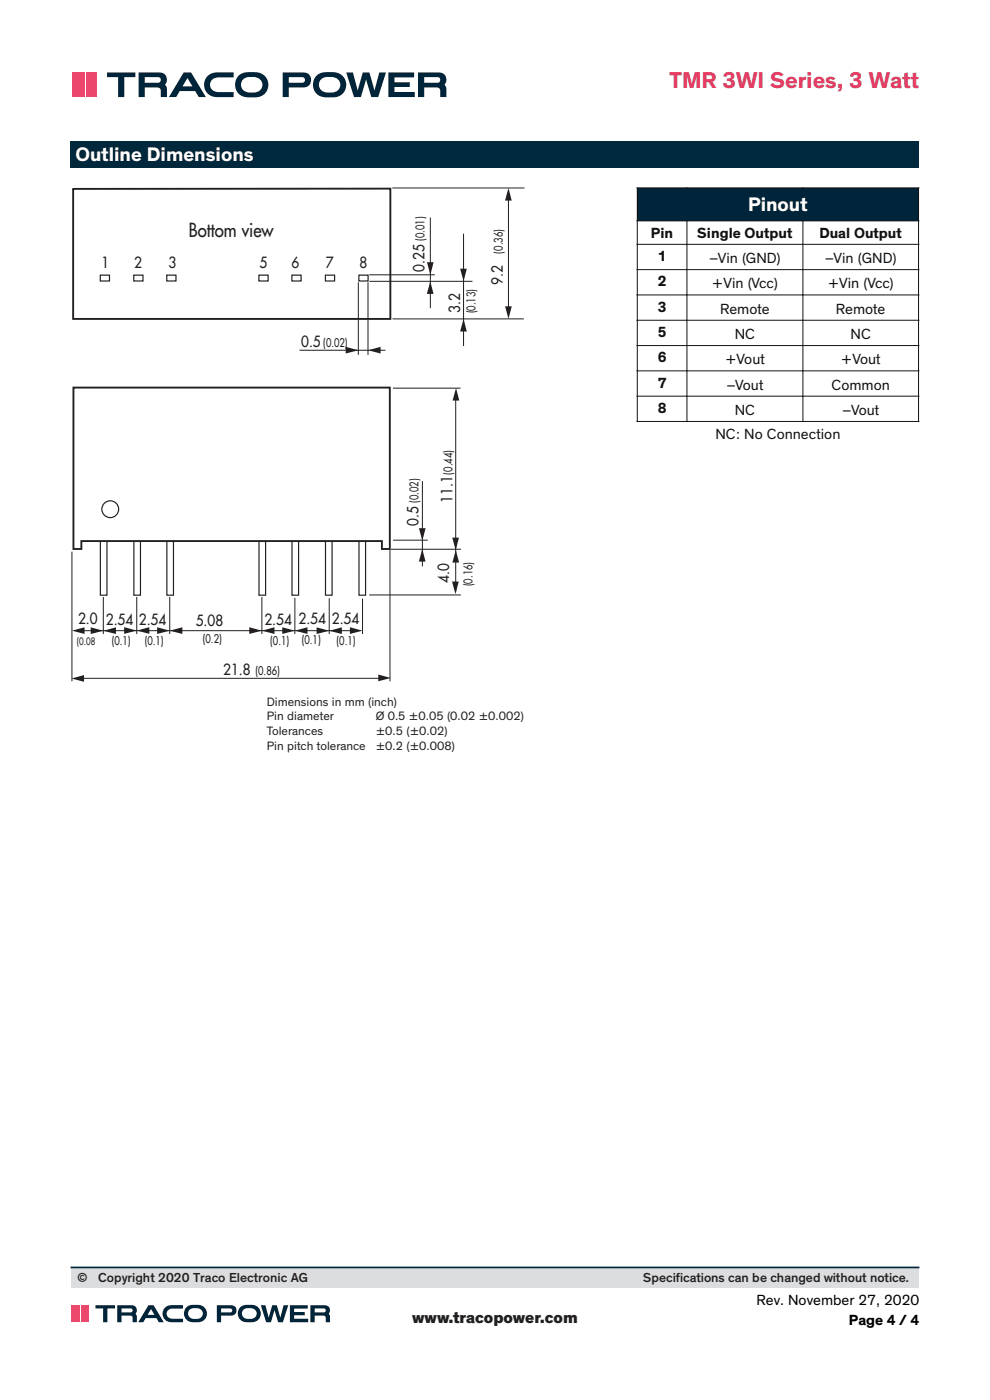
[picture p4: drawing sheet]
<svg xmlns="http://www.w3.org/2000/svg" width="210mm" height="297mm" viewBox="0 0 210 297" stroke-linecap="round" stroke-linejoin="round" font-family="sans-serif">
<path d="M15 30h180v5.7h-180z" fill="#00283d"/>
<path d="M21.3 114.8v11.5h1.4v-11.5M28.4 114.8v11.5h1.4v-11.5M61.9 114.8v11.5h1.4v-11.5M69 114.8v11.5h1.4v-11.5M76.1 114.8v11.5h1.4v-11.5" fill="none" stroke="#231f20" stroke-width=".25"/>
<path d="M15.5 40h67.3v27.7h-67.3z" fill-rule="evenodd" fill="#fff"/>
<path d="M15.5 40h67.3v27.7h-67.3zM15.6 82.2h67.1v34.3h-1.7v-1.7h-63.7v1.7h-1.7z" fill="none" stroke="#231f20" stroke-width=".4"/>
<circle cx="23.4" cy="108" r="1.78" fill="none" stroke="#231f20" stroke-width=".25"/>
<path d="M78.1 60v15.2" fill="none" stroke="#231f20" stroke-width=".21"/>
<g fill="#231f20">
<path d="M78.1 74.3l2.6-.7v1.4z"/>
<path d="M73.3 73.6l2.7 .7-2.7 .7z"/>
</g>
<path d="M76 60v15.2M78.4 58.3h13.7M78.5 59.7h21.6M91.3 46.3v19M98.3 49.7v23.6M63.6 74.3h18M111 67.7h-27.6" fill="none" stroke="#231f20" stroke-width=".21"/>
<g fill="#231f20">
<path d="M90.6 55.6h1.4l-.7 2.7z"/>
<path d="M97.6 57h1.4l-.7 2.7z"/>
<path d="M91.3 59.7l.7 2.7h-1.4z"/>
<path d="M98.3 67.7l.7 2.6h-1.4z"/>
</g>
<path d="M83.3 39.9h27.9" fill="none" stroke="#231f20" stroke-width=".21"/>
<g fill="#231f20">
<path d="M74.2 133.1l2.7 .7-2.7 .7z"/>
<path d="M69.8 133.8l2.7-.7v1.4z"/>
</g>
<path d="M15.3 117.1v27.3M82.7 116.8v27.6M21.9 126.8v7.6M29 126.8v7.6M62.5 126.9v7.5M69.8 127v7.4M76.9 127.1v7.3" fill="none" stroke="#231f20" stroke-width=".21"/>
<g fill="#231f20">
<path d="M67.2 133.1l2.6 .7-2.6 .7z"/>
<path d="M62.5 133.8l2.7-.7v1.4z"/>
<path d="M26.3 133.1l2.7 .7-2.7 .7z"/>
<path d="M21.9 133.8l2.7-.7v1.4z"/>
<path d="M19.2 133.1l2.7 .7-2.7 .7z"/>
<path d="M15.3 133.8l2.6-.7v1.4z"/>
<path d="M52.9 133.1l2.7 .7-2.7 .7z"/>
<path d="M36 133.8l2.7-.7v1.4z"/>
</g>
<path d="M16.8 133.8h58" fill="none" stroke="#231f20" stroke-width=".21"/>
<g fill="#231f20">
<path d="M80.2 143.1l2.7 .7-2.7 .7z"/>
<path d="M15.2 143.9l2.6-.7v1.4z"/>
</g>
<path d="M83.5 82.3h14.1M83 116.5h14.7M16.8 143.9h63.6" fill="none" stroke="#231f20" stroke-width=".21"/>
<g fill="#231f20">
<path d="M95.9 114.1h1.5l-.7 2.6z"/>
<path d="M96.7 82.3l.7 2.7h-1.4z"/>
</g>
<path d="M96.7 84.4v41M83.5 114.6h7.1M89.6 102.2v17.8" fill="none" stroke="#231f20" stroke-width=".21"/>
<g fill="#231f20">
<path d="M89.6 116.5l.7 2.6h-1.4z"/>
<path d="M88.9 112.1h1.4l-.7 2.6z"/>
<path d="M95.9 123.4h1.4l-.7 2.6z"/>
</g>
<path d="M78.4 126.2h19.3" fill="none" stroke="#231f20" stroke-width=".21"/>
<path d="M96.7 116.7l.7 2.6h-1.4z" fill="#231f20"/>
<path d="M35.4 114.8v11.5h1.4v-11.5M54.9 114.8v11.5h1.4v-11.5" fill="none" stroke="#231f20" stroke-width=".25"/>
<path d="M36 126.8v7.6M55.6 126.8v7.6" fill="none" stroke="#231f20" stroke-width=".21"/>
<g fill="#231f20">
<path d="M33.3 133.1l2.7 .7-2.7 .7z"/>
<path d="M29 133.8l2.7-.7v1.4z"/>
<path d="M59.9 133.1l2.6 .7-2.6 .7z"/>
<path d="M55.6 133.8l2.6-.7v1.4z"/>
</g>
<path d="M21.3 58.4h1.9v1.2h-1.9z" fill="#fff"/>
<path d="M21.3 58.4h1.9v1.2h-1.9z" fill="none" stroke="#231f20" stroke-width=".25"/>
<path d="M28.4 58.4h1.9v1.2h-1.9z" fill="#fff"/>
<path d="M28.4 58.4h1.9v1.2h-1.9z" fill="none" stroke="#231f20" stroke-width=".25"/>
<path d="M35.4 58.4h1.9v1.2h-1.9z" fill="#fff"/>
<path d="M35.4 58.4h1.9v1.2h-1.9z" fill="none" stroke="#231f20" stroke-width=".25"/>
<path d="M54.9 58.4h2v1.2h-2z" fill="#fff"/>
<path d="M54.9 58.4h2v1.2h-2z" fill="none" stroke="#231f20" stroke-width=".25"/>
<path d="M61.9 58.4h2v1.2h-2z" fill="#fff"/>
<path d="M61.9 58.4h2v1.2h-2z" fill="none" stroke="#231f20" stroke-width=".25"/>
<path d="M69 58.4h2v1.2h-2z" fill="#fff"/>
<path d="M69 58.4h2v1.2h-2z" fill="none" stroke="#231f20" stroke-width=".25"/>
<path d="M76.1 58.4h2v1.2h-2z" fill="#fff"/>
<path d="M76.1 58.4h2v1.2h-2z" fill="none" stroke="#231f20" stroke-width=".25"/>
<path d="M107.9 41.6v24.5" fill="none" stroke="#231f20" stroke-width=".21"/>
<g fill="#231f20">
<path d="M107.1 65h1.5l-.7 2.7z"/>
<path d="M107.9 39.9l.6 2.7h-1.4z"/>
</g>
<path d="M135.2 39.9h59.6v7h-59.6z" fill="#00243a"/>
<g fill="none" stroke="#101315" stroke-width=".21">
<path d="M135.1 39.9h59.8M135.2 39.9v6.9M194.8 39.9v6.9M135.1 46.9h59.8M135.1 51.8h59.8M135.1 57.2h59.8M135.2 46.9v4.9M135.2 51.9v5.2M135.2 57.3v5.2M145.7 46.9v4.9M145.7 51.9v5.2M145.7 57.3v5.2"/>
<path d="M170.3 46.9v4.9M170.3 51.9v5.2M170.3 57.3v5.2M194.8 46.9v4.9M194.8 51.9v5.2M194.8 57.3v5.2M135.1 62.6h59.8M135.1 67.9h59.8M135.1 73.3h59.8M135.1 78.7h59.8M135.2 62.6v5.3M135.2 68v5.2"/>
<path d="M135.2 73.4v5.2M135.2 78.7v5.3M145.7 62.6v5.3M145.7 68v5.2M145.7 73.4v5.2M145.7 78.7v5.3M170.3 62.6v5.3M170.3 68v5.2M170.3 73.4v5.2M170.3 78.7v5.3M194.8 62.6v5.3M194.8 68v5.2"/>
<path d="M194.8 73.4v5.2M194.8 78.7v5.3M135.1 84h59.8M135.1 89.4h59.8M135.2 84.1v5.2M145.7 84.1v5.2M170.3 84.1v5.2M194.8 84.1v5.2"/>
</g>
<g fill="#00243a">
<path d="M82.4 15.4h5.4v1h-4.1v1.1h3.2v1h-3.2v1h4.3v1.1h-5.6z"/>
<path d="M44.2 16a6.7 6.7 0 0 1 4-.6h1.4v1h-3.2a1.59 1.59 0 0 0-1.9 1.6 1.59 1.59 0 0 0 1.9 1.5h3.2v1.1h-3.5a2.64 2.64 0 0 1-2.6-1.6 2.64 2.64 0 0 1 .7-3z"/>
<path d="M22.7 15.4h6v1h-2.3v4.2h-1.3v-4.2h-2.4z"/>
<path d="M73.4 15.4h1.5l1 3.8 1-3.8h1.5l1 3.8 1.1-3.8h1.4l-1.7 5.2h-1.4l-1.1-3.7-1.1 3.7h-1.5z"/>
<path d="M39.8 16.6l1 1.7h-2.1zM39 15.4l-3.2 5.2h1.6l.7-1.3h3.3l.8 1.3h1.5l-3.2-5.2z"/>
<path d="M51.6 16.8a3 3 0 0 1 3.8 .4 1.69 1.69 0 0 1-.1 1.8 1.69 1.69 0 0 1-1.8 .6 1.8 1.8 0 0 1-1.9-.4 1.8 1.8 0 0 1-.3-2zM50.7 15.9a2.71 2.71 0 0 0-.6 3.1 2.71 2.71 0 0 0 2.6 1.7 3.9 3.9 0 0 0 3.7-1.1 2.69 2.69 0 0 0 .2-2.9 2.69 2.69 0 0 0-2.5-1.4 4.3 4.3 0 0 0-3.4 .6z"/>
<path d="M68.1 16.8a3 3 0 0 1 3.9 .4 1.69 1.69 0 0 1-.2 1.8 1.69 1.69 0 0 1-1.7 .6 1.8 1.8 0 0 1-2-.4 1.8 1.8 0 0 1-.3-2zM67.3 15.9a2.71 2.71 0 0 0-.7 3.1 2.71 2.71 0 0 0 2.6 1.7 3.9 3.9 0 0 0 3.7-1.1 2.69 2.69 0 0 0 .2-2.9 2.69 2.69 0 0 0-2.4-1.4 4.3 4.3 0 0 0-3.4 .6z"/>
</g>
<g fill="#00243a">
<path d="M61.3 16.4h2.8a.6 .6 0 0 1 .6 .6 .6 .6 0 0 1-.6 .6h-2.8zM60 15.4v5.2h1.3v-2h3a1.59 1.59 0 0 0 1.7-1.6 1.59 1.59 0 0 0-1.7-1.6z" fill-rule="evenodd"/>
<path d="M90 16.4h2.8a.6 .6 0 0 1 .6 .6 .6 .6 0 0 1-.6 .6h-2.8zM88.7 15.4v5.2h1.3v-2h2.6a.78 .78 0 0 1 .8 1v1h1.3l-.1-2.1-.3-.5a1.55 1.55 0 0 0 .2-1.8 1.55 1.55 0 0 0-1.5-.8z" fill-rule="evenodd"/>
<path d="M30.7 16.4h2.8a.6 .6 0 0 1 .6 .6 .6 .6 0 0 1-.6 .6h-2.8zM29.4 15.4v5.2h1.3v-2h2.6a.78 .78 0 0 1 .8 1v1h1.3l-.1-2.1-.3-.5a1.55 1.55 0 0 0 .3-1.8 1.55 1.55 0 0 0-1.6-.8z" fill-rule="evenodd"/>
</g>
<g fill="#ed466c">
<path d="M15.3 15.4h2.2v5.2h-2.2z"/>
<path d="M18.3 15.4h2.1v5.2h-2.1z"/>
</g>
<path d="M17.9 15.4v5.2" fill="none" stroke="#ed466c" stroke-width=".29"/>
<path d="M15.1 268.9h179.8v4.4h-179.8z" fill="#dcdddf"/>
<path d="M15.1 268.9h179.8" fill="none" stroke="#00243a" stroke-width=".35"/>
<g fill="#00243a">
<path d="M61.5 276.9h3.8v.7h-2.9v.7h2.2v.7h-2.2v.8h3v.7h-3.9z"/>
<path d="M35 277.4a4.6 4.6 0 0 1 3.2-.5h.6v.7h-2.2a1.1 1.1 0 0 0-1.3 1.1 1.1 1.1 0 0 0 1.3 1.1h2.2v.7h-2.4a1.82 1.82 0 0 1-1.8-1 1.82 1.82 0 0 1 .4-2.1z"/>
<path d="M20.3 276.9h4.1v.7h-1.6v2.9h-.9v-2.9h-1.6z"/>
<path d="M55.3 276.9h1l.7 2.6 .7-2.6h1l.8 2.6 .7-2.6h.9l-1.1 3.6h-1l-.8-2.6-.7 2.6h-1z"/>
<path d="M32 277.7l.8 1.2h-1.5zM31.5 276.9l-2.2 3.6h1.1l.5-.9h2.3l.5 .9h1l-2.1-3.6z"/>
<path d="M40.3 277.8a2.03 2.03 0 0 1 2.7 .5 1.32 1.32 0 0 1-1.8 1.5 1.15 1.15 0 0 1-1.2-.7 1.15 1.15 0 0 1 .3-1.3zM39.5 277.4a1.87 1.87 0 0 0-.3 2 1.87 1.87 0 0 0 1.8 1.1 2.5 2.5 0 0 0 2.7-.9 1.86 1.86 0 0 0-1.7-2.8 2.72 2.72 0 0 0-2.5 .6z"/>
<path d="M51.7 277.8a2.03 2.03 0 0 1 2.7 .5 1.32 1.32 0 0 1-1.8 1.5 1.15 1.15 0 0 1-1.2-.7 1.15 1.15 0 0 1 .3-1.3zM50.9 277.4a1.87 1.87 0 0 0-.3 2 1.87 1.87 0 0 0 1.8 1.1 2.5 2.5 0 0 0 2.7-.9 1.86 1.86 0 0 0-1.7-2.8 2.72 2.72 0 0 0-2.5 .6z"/>
</g>
<g fill="#00243a">
<path d="M46.9 277.6h2.2a.42 .42 0 0 1 .1 .5 .42 .42 0 0 1-.4 .3h-1.9zM46 276.9v3.6h.9v-1.4h2.1a1.1 1.1 0 0 0 1.2-1.1 1.1 1.1 0 0 0-1.2-1.1z" fill-rule="evenodd"/>
<path d="M66.8 277.6h2.1a.43 .43 0 0 1 .2 .5 .43 .43 0 0 1-.4 .3h-1.9zM65.8 276.9v3.6h1v-1.4h1.8a1.03 1.03 0 0 1 .5 1.4h.9v-1.1l-.3-.7a1.07 1.07 0 0 0 .2-1.2 1.07 1.07 0 0 0-1.1-.6z" fill-rule="evenodd"/>
<path d="M25.8 277.6h2.1a.43 .43 0 0 1 .2 .5 .43 .43 0 0 1-.4 .3h-1.9zM24.9 276.9v3.6h.9v-1.4h1.8a1.03 1.03 0 0 1 .5 1.4h.9v-1.1l-.3-.7a1.07 1.07 0 0 0 .2-1.2 1.07 1.07 0 0 0-1.1-.6z" fill-rule="evenodd"/>
</g>
<g fill="#ec476c">
<path d="M15.1 276.9h1.5v3.6h-1.5z"/>
<path d="M17.2 276.9h1.5v3.6h-1.5z"/>
</g>
<path d="M16.9 276.9v3.6" fill="none" stroke="#ec476c" stroke-width=".21"/>
<text font-size="4.9" fill="#e53d63" x="142" y="18.7">TMR 3WI Series, 3 Watt</text>
<g font-size="4.2" fill="#fff">
<text x="16" y="34.2">Outline Dimensions</text>
<text x="158.7" y="44.8">Pinout</text>
</g>
<text font-size="4" fill="#231f20" x="40" y="50.4">Bottom view</text>
<text font-size="3.5" fill="#231f20" x="87.4" y="280.7">www.tracopower.com</text>
<g font-size="3.2" fill="#101315">
<text x="138.1" y="50.4">Pin</text>
<text x="147.9" y="50.4">Single Output</text>
<text x="173.8" y="50.4">Dual Output</text>
<text x="139.5" y="55.4">1</text>
<text x="150.4" y="55.8">–Vin (GND)</text>
<text x="175" y="55.8">–Vin (GND)</text>
<text x="139.5" y="60.8">2</text>
<text x="151" y="61.2">+Vin (Vcc)</text>
<text x="175.6" y="61.2">+Vin (Vcc)</text>
<text x="139.5" y="66.1">3</text>
<text x="139.5" y="71.5">5</text>
<text x="152.8" y="66.5">Remote</text>
<text x="155.9" y="71.9">NC</text>
<text x="177.3" y="66.5">Remote</text>
<text x="180.4" y="71.9">NC</text>
<text x="139.5" y="76.9">6</text>
<text x="153.8" y="77.3">+Vout</text>
<text x="178.4" y="77.3">+Vout</text>
<text x="139.5" y="82.2">7</text>
<text x="154.1" y="82.6">–Vout</text>
<text x="176.4" y="82.6">Common</text>
<text x="139.5" y="87.6">8</text>
<text x="155.9" y="88">NC</text>
<text x="178.7" y="88">–Vout</text>
<text x="151.7" y="93">NC: No Connection</text>
</g>
<g font-size="3.2" fill="#231f20">
<text x="21.5" y="57">1</text>
<text x="28.4" y="57">2</text>
<text x="35.7" y="57">3</text>
<text x="55" y="57">5</text>
<text x="61.8" y="57">6</text>
<text x="69.1" y="57">7</text>
<text x="76.2" y="57">8</text>
<text x="90.1" y="57.7" transform="rotate(-90 90.1 57.7)">0.25</text>
<text x="106.7" y="60.4" transform="rotate(-90 106.7 60.4)">9.2</text>
<text x="97.6" y="66.3" transform="rotate(-90 97.6 66.3)">3.2</text>
<text x="63.9" y="73.6">0.5</text>
<text x="96" y="106.7" transform="rotate(-90 96 106.7)">11.1</text>
<text x="88.8" y="111.6" transform="rotate(-90 88.8 111.6)">0.5</text>
<text x="95.3" y="123.6" transform="rotate(-90 95.3 123.6)">4.0</text>
<text x="16.6" y="132.3">2.0</text>
<text x="22.5" y="132.5">2.54</text>
<text x="29.5" y="132.5">2.54</text>
<text x="41.5" y="132.7">5.08</text>
<text x="56.1" y="132.5">2.54</text>
<text x="63.3" y="132.5">2.54</text>
<text x="70.4" y="132.5">2.54</text>
<text x="47.3" y="143.2">21.8</text>
</g>
<g font-size="3.2">
<text x="160.5" y="276.9">Rev. November 27, 2020</text>
<text x="180.1" y="281.1">Page 4 / 4</text>
</g>
<g font-size="2.8" fill="#231f20">
<text x="16.4" y="272">©</text>
<text x="20.8" y="272">Copyright 2020 Traco Electronic AG</text>
<text x="136.4" y="272">Specif</text>
<text x="143.4" y="272">ications can be changed without notice.</text>
</g>
<g font-size="2.6" fill="#231f20">
<text x="56.6" y="149.7">Dimensions in mm (inch)</text>
<text x="56.6" y="152.8">Pin diameter</text>
<text x="56.6" y="156">Tolerances</text>
<text x="79.7" y="152.8">Ø 0.5 ±0.05 (0.02 ±0.002)</text>
<text x="79.7" y="156">±0.5 (±0.02)</text>
<text x="56.6" y="159.1">Pin pitch tolerance</text>
<text x="79.7" y="159.1">±0.2 (±0.008)</text>
</g>
<g font-size="2.5" fill="#231f20">
<text x="90.1" y="51.2" transform="rotate(-90 90.1 51.2)">(0.01)</text>
<text x="106.7" y="53.8" transform="rotate(-90 106.7 53.8)">(0.36)</text>
<text x="100.8" y="66.5" transform="rotate(-90 100.8 66.5)">(0.13)</text>
<text x="68.6" y="73.6">(0.02)</text>
<text x="96" y="100.7" transform="rotate(-90 96 100.7)">(0.44)</text>
<text x="88.8" y="106.7" transform="rotate(-90 88.8 106.7)">(0.02)</text>
<text x="100.2" y="124.4" transform="rotate(-90 100.2 124.4)">(0.16)</text>
<text x="23.7" y="136.9">(0.1)</text>
<text x="30.7" y="136.9">(0.1)</text>
<text x="43" y="136.4">(0.2)</text>
<text x="57.3" y="136.9">(0.1)</text>
<text x="64" y="136.7">(0.1)</text>
<text x="71.4" y="136.8">(0.1)</text>
<text x="54.2" y="143.2">(0.86)</text>
</g>
<text font-size="2.1" fill="#231f20" x="16.3" y="136.9">(0.08</text>
</svg>
